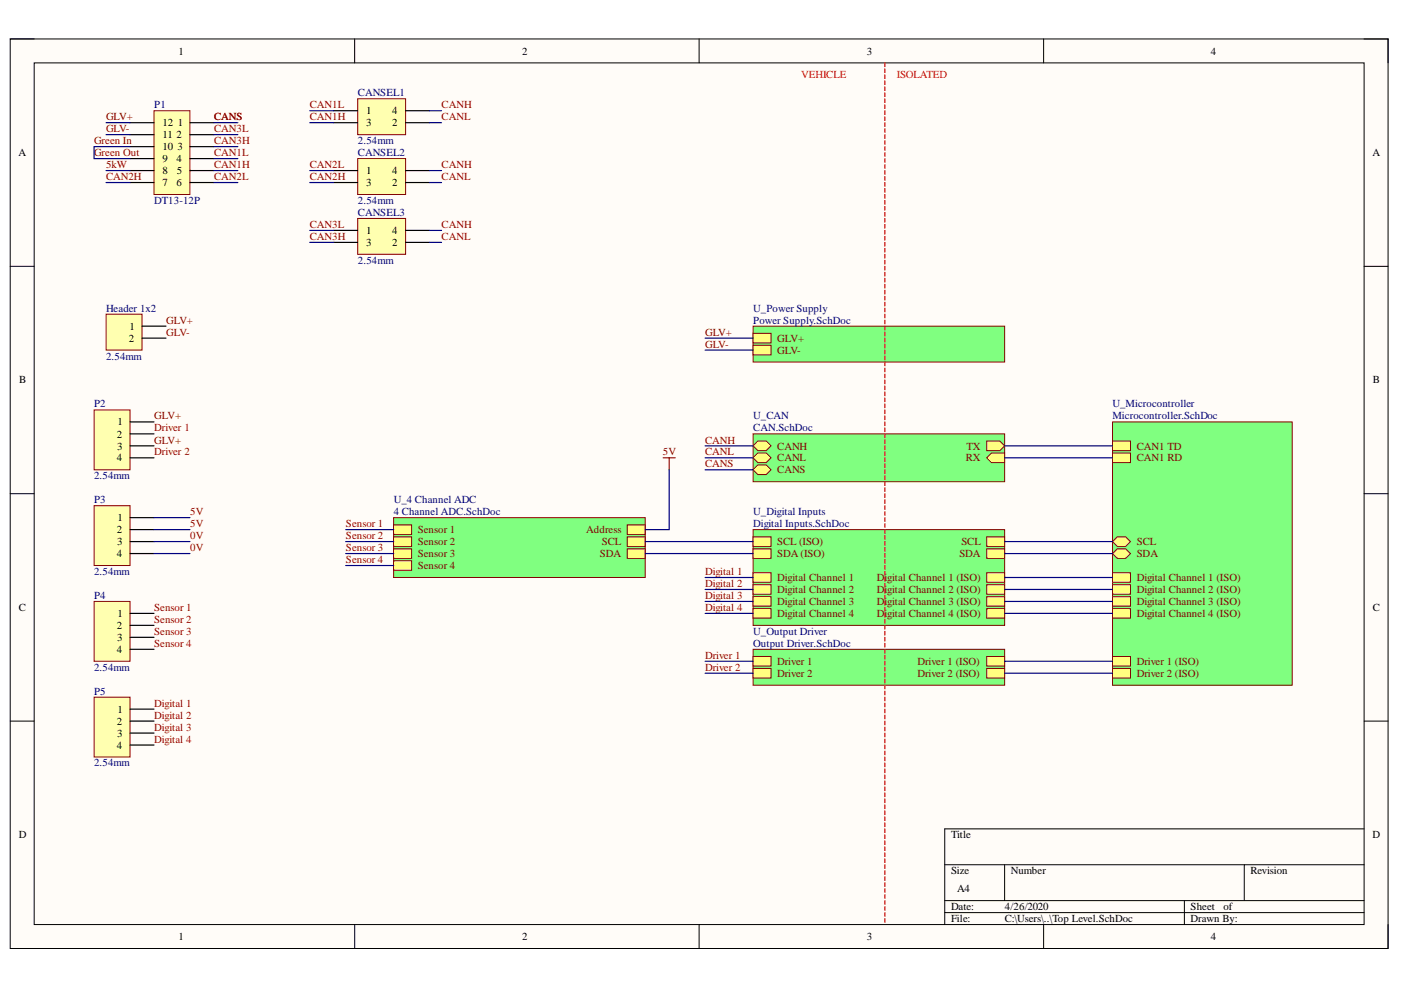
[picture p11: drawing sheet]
<svg xmlns="http://www.w3.org/2000/svg" width="297mm" height="210mm" viewBox="0 0 297 210" stroke-linecap="round" stroke-linejoin="round" font-family="sans-serif">
<path d="M2.2 8.3h292.1v192.8h-292.1z" fill-rule="evenodd" fill="#fffcf8"/>
<path d="M2.2 8.3h292.1v192.8h-292.1z" fill="none" stroke="#000" stroke-width=".21"/>
<path d="M7.2 13.3h282v182.7h-282z" fill-rule="evenodd" fill="#fffcf8"/>
<g fill="none" stroke="#000" stroke-width=".21">
<path d="M2.2 8.3h5M7.2 13.3h282v182.7h-282zM75.2 8.3v5M148.2 8.3v5M221.3 8.3v5M289.2 8.3h5.1v5M2.2 56.5h5M289.2 56.5h5.1M2.2 104.7h5M289.2 104.7h5.1M2.2 152.9h5M289.2 152.9h5.1"/>
<path d="M289.2 175.7h-88.9v20.3M75.2 196v5.1M148.2 196v5.1M200.3 183.3h88.9M200.3 191h88.9M200.3 193.5h88.9M213 183.3v7.7M221.3 196v5.1M251.1 191v5M263.8 183.3v7.7M294.3 196v5.1"/>
</g>
<path d="M83.5 109.8h53.3v12.6h-53.3z" fill-rule="evenodd" fill="#80ff80"/>
<path d="M83.5 109.8h53.3v12.6h-53.3z" fill="none" stroke="#800000" stroke-width=".21"/>
<path d="M133 111.3h3.8v2h-3.8z" fill-rule="evenodd" fill="#ffff80"/>
<path d="M133 111.3h3.8v2h-3.8z" fill="none" stroke="#800000" stroke-width=".21"/>
<path d="M133 113.8h3.8v2h-3.8z" fill-rule="evenodd" fill="#ffff80"/>
<path d="M133 113.8h3.8v2h-3.8z" fill="none" stroke="#800000" stroke-width=".21"/>
<path d="M133 116.4h3.8v2h-3.8z" fill-rule="evenodd" fill="#ffff80"/>
<path d="M133 116.4h3.8v2h-3.8z" fill="none" stroke="#800000" stroke-width=".21"/>
<path d="M83.5 111.3h3.8v2h-3.8z" fill-rule="evenodd" fill="#ffff80"/>
<path d="M83.5 111.3h3.8v2h-3.8z" fill="none" stroke="#800000" stroke-width=".21"/>
<path d="M83.5 113.8h3.8v2h-3.8z" fill-rule="evenodd" fill="#ffff80"/>
<path d="M83.5 113.8h3.8v2h-3.8z" fill="none" stroke="#800000" stroke-width=".21"/>
<path d="M83.5 116.4h3.8v2h-3.8z" fill-rule="evenodd" fill="#ffff80"/>
<path d="M83.5 116.4h3.8v2h-3.8z" fill="none" stroke="#800000" stroke-width=".21"/>
<path d="M83.5 118.9h3.8v2h-3.8z" fill-rule="evenodd" fill="#ffff80"/>
<path d="M83.5 118.9h3.8v2h-3.8z" fill="none" stroke="#800000" stroke-width=".21"/>
<path d="M159.7 92h53.3v10.1h-53.3z" fill-rule="evenodd" fill="#80ff80"/>
<path d="M159.7 92h53.3v10.1h-53.3z" fill="none" stroke="#800000" stroke-width=".21"/>
<path d="M160.7 98.6h1.8l1 1-1 1h-1.8l-1-1z" fill-rule="evenodd" fill="#ffff80"/>
<path d="M160.7 98.6h1.8l1 1-1 1h-1.8l-1-1z" fill="none" stroke="#800000" stroke-width=".21"/>
<path d="M209.2 97.1l1-1h2.8v2h-2.8z" fill-rule="evenodd" fill="#ffff80"/>
<path d="M209.2 97.1l1-1h2.8v2h-2.8z" fill="none" stroke="#800000" stroke-width=".21"/>
<path d="M160.7 96.1h1.8l1 1-1 1h-1.8l-1-1z" fill-rule="evenodd" fill="#ffff80"/>
<path d="M160.7 96.1h1.8l1 1-1 1h-1.8l-1-1z" fill="none" stroke="#800000" stroke-width=".21"/>
<path d="M160.7 93.5h1.8l1 1-1 1h-1.8l-1-1z" fill-rule="evenodd" fill="#ffff80"/>
<path d="M160.7 93.5h1.8l1 1-1 1h-1.8l-1-1z" fill="none" stroke="#800000" stroke-width=".21"/>
<path d="M209.2 93.5h2.8l1 1-1 1h-2.8z" fill-rule="evenodd" fill="#ffff80"/>
<path d="M209.2 93.5h2.8l1 1-1 1h-2.8z" fill="none" stroke="#800000" stroke-width=".21"/>
<path d="M159.7 137.7h53.3v7.6h-53.3z" fill-rule="evenodd" fill="#80ff80"/>
<path d="M159.7 137.7h53.3v7.6h-53.3z" fill="none" stroke="#800000" stroke-width=".21"/>
<path d="M159.7 139.2h3.8v2h-3.8z" fill-rule="evenodd" fill="#ffff80"/>
<path d="M159.7 139.2h3.8v2h-3.8z" fill="none" stroke="#800000" stroke-width=".21"/>
<path d="M159.7 141.7h3.8v2.1h-3.8z" fill-rule="evenodd" fill="#ffff80"/>
<path d="M159.7 141.7h3.8v2.1h-3.8z" fill="none" stroke="#800000" stroke-width=".21"/>
<path d="M209.2 139.2h3.8v2h-3.8z" fill-rule="evenodd" fill="#ffff80"/>
<path d="M209.2 139.2h3.8v2h-3.8z" fill="none" stroke="#800000" stroke-width=".21"/>
<path d="M209.2 141.7h3.8v2.1h-3.8z" fill-rule="evenodd" fill="#ffff80"/>
<path d="M209.2 141.7h3.8v2.1h-3.8z" fill="none" stroke="#800000" stroke-width=".21"/>
<path d="M159.7 69.2h53.3v7.6h-53.3z" fill-rule="evenodd" fill="#80ff80"/>
<path d="M159.7 69.2h53.3v7.6h-53.3z" fill="none" stroke="#800000" stroke-width=".21"/>
<path d="M159.7 70.7h3.8v2h-3.8z" fill-rule="evenodd" fill="#ffff80"/>
<path d="M159.7 70.7h3.8v2h-3.8z" fill="none" stroke="#800000" stroke-width=".21"/>
<path d="M159.7 73.2h3.8v2h-3.8z" fill-rule="evenodd" fill="#ffff80"/>
<path d="M159.7 73.2h3.8v2h-3.8z" fill="none" stroke="#800000" stroke-width=".21"/>
<path d="M235.9 89.5h38.1v55.8h-38.1z" fill-rule="evenodd" fill="#80ff80"/>
<path d="M235.9 89.5h38.1v55.8h-38.1z" fill="none" stroke="#800000" stroke-width=".21"/>
<path d="M235.9 96.1h3.8v2h-3.8z" fill-rule="evenodd" fill="#ffff80"/>
<path d="M235.9 96.1h3.8v2h-3.8z" fill="none" stroke="#800000" stroke-width=".21"/>
<path d="M235.9 93.5h3.8v2h-3.8z" fill-rule="evenodd" fill="#ffff80"/>
<path d="M235.9 93.5h3.8v2h-3.8z" fill="none" stroke="#800000" stroke-width=".21"/>
<path d="M235.9 117.4l1-1h1.8l1 1-1 1h-1.8z" fill-rule="evenodd" fill="#ffff80"/>
<path d="M235.9 117.4l1-1h1.8l1 1-1 1h-1.8z" fill="none" stroke="#800000" stroke-width=".21"/>
<path d="M235.9 114.8l1-1h1.8l1 1-1 1.1h-1.8z" fill-rule="evenodd" fill="#ffff80"/>
<path d="M235.9 114.8l1-1h1.8l1 1-1 1.1h-1.8z" fill="none" stroke="#800000" stroke-width=".21"/>
<path d="M235.9 139.2h3.8v2h-3.8z" fill-rule="evenodd" fill="#ffff80"/>
<path d="M235.9 139.2h3.8v2h-3.8z" fill="none" stroke="#800000" stroke-width=".21"/>
<path d="M235.9 141.7h3.8v2.1h-3.8z" fill-rule="evenodd" fill="#ffff80"/>
<path d="M235.9 141.7h3.8v2.1h-3.8z" fill="none" stroke="#800000" stroke-width=".21"/>
<path d="M235.9 121.4h3.8v2.1h-3.8z" fill-rule="evenodd" fill="#ffff80"/>
<path d="M235.9 121.4h3.8v2.1h-3.8z" fill="none" stroke="#800000" stroke-width=".21"/>
<path d="M235.9 124h3.8v2h-3.8z" fill-rule="evenodd" fill="#ffff80"/>
<path d="M235.9 124h3.8v2h-3.8z" fill="none" stroke="#800000" stroke-width=".21"/>
<path d="M235.9 126.5h3.8v2h-3.8z" fill-rule="evenodd" fill="#ffff80"/>
<path d="M235.9 126.5h3.8v2h-3.8z" fill="none" stroke="#800000" stroke-width=".21"/>
<path d="M235.9 129h3.8v2.1h-3.8z" fill-rule="evenodd" fill="#ffff80"/>
<path d="M235.9 129h3.8v2.1h-3.8z" fill="none" stroke="#800000" stroke-width=".21"/>
<path d="M159.7 112.3h53.3v20.3h-53.3z" fill-rule="evenodd" fill="#80ff80"/>
<path d="M159.7 112.3h53.3v20.3h-53.3z" fill="none" stroke="#800000" stroke-width=".21"/>
<path d="M159.7 121.4h3.8v2.1h-3.8z" fill-rule="evenodd" fill="#ffff80"/>
<path d="M159.7 121.4h3.8v2.1h-3.8z" fill="none" stroke="#800000" stroke-width=".21"/>
<path d="M159.7 124h3.8v2h-3.8z" fill-rule="evenodd" fill="#ffff80"/>
<path d="M159.7 124h3.8v2h-3.8z" fill="none" stroke="#800000" stroke-width=".21"/>
<path d="M159.7 126.5h3.8v2h-3.8z" fill-rule="evenodd" fill="#ffff80"/>
<path d="M159.7 126.5h3.8v2h-3.8z" fill="none" stroke="#800000" stroke-width=".21"/>
<path d="M159.7 129h3.8v2.1h-3.8z" fill-rule="evenodd" fill="#ffff80"/>
<path d="M159.7 129h3.8v2.1h-3.8z" fill="none" stroke="#800000" stroke-width=".21"/>
<path d="M209.2 121.4h3.8v2.1h-3.8z" fill-rule="evenodd" fill="#ffff80"/>
<path d="M209.2 121.4h3.8v2.1h-3.8z" fill="none" stroke="#800000" stroke-width=".21"/>
<path d="M209.2 124h3.8v2h-3.8z" fill-rule="evenodd" fill="#ffff80"/>
<path d="M209.2 124h3.8v2h-3.8z" fill="none" stroke="#800000" stroke-width=".21"/>
<path d="M209.2 126.5h3.8v2h-3.8z" fill-rule="evenodd" fill="#ffff80"/>
<path d="M209.2 126.5h3.8v2h-3.8z" fill="none" stroke="#800000" stroke-width=".21"/>
<path d="M209.2 129h3.8v2.1h-3.8z" fill-rule="evenodd" fill="#ffff80"/>
<path d="M209.2 129h3.8v2.1h-3.8z" fill="none" stroke="#800000" stroke-width=".21"/>
<path d="M159.7 113.8h3.8v2h-3.8z" fill-rule="evenodd" fill="#ffff80"/>
<path d="M159.7 113.8h3.8v2h-3.8z" fill="none" stroke="#800000" stroke-width=".21"/>
<path d="M159.7 116.4h3.8v2h-3.8z" fill-rule="evenodd" fill="#ffff80"/>
<path d="M159.7 116.4h3.8v2h-3.8z" fill="none" stroke="#800000" stroke-width=".21"/>
<path d="M209.2 113.8h3.8v2.1h-3.8z" fill-rule="evenodd" fill="#ffff80"/>
<path d="M209.2 113.8h3.8v2.1h-3.8z" fill="none" stroke="#800000" stroke-width=".21"/>
<path d="M209.2 116.4h3.8v2h-3.8z" fill-rule="evenodd" fill="#ffff80"/>
<path d="M209.2 116.4h3.8v2h-3.8z" fill="none" stroke="#800000" stroke-width=".21"/>
<path d="M140.6 97.1h2.6M141.9 97.1v2.5" fill="none" stroke="#800000" stroke-width=".25"/>
<g fill="none" stroke="#f00" stroke-width=".25">
<path d="M187.6 13.3v.8M187.6 14.6v.8M187.6 15.9v.8M187.6 17.1v.8M187.6 18.4v.8M187.6 19.7v.8M187.6 20.9v.8M187.6 22.2v.8M187.6 23.5v.8M187.6 24.8v.7M187.6 26v.8M187.6 27.3v.8"/>
<path d="M187.6 28.6v.8M187.6 29.8v.8M187.6 31.1v.8M187.6 32.4v.8M187.6 33.6v.8M187.6 34.9v.8M187.6 36.2v.8M187.6 37.4v.8M187.6 38.7v.8M187.6 40v.8M187.6 41.2v.8M187.6 42.5v.8"/>
<path d="M187.6 43.8v.8M187.6 45v.8M187.6 46.3v.8M187.6 47.6v.8M187.6 48.9v.7M187.6 50.1v.8M187.6 51.4v.8M187.6 52.7v.8M187.6 53.9v.8M187.6 55.2v.8M187.6 56.5v.8M187.6 57.7v.8"/>
<path d="M187.6 59v.8M187.6 60.3v.8M187.6 61.5v.8M187.6 62.8v.8M187.6 64.1v.8M187.6 65.3v.8M187.6 66.6v.8M187.6 67.9v.8M187.6 69.2v.7M187.6 70.4v.8M187.6 71.7v.8M187.6 73v.8"/>
<path d="M187.6 74.2v.8M187.6 75.5v.8M187.6 76.8v.8M187.6 78v.8M187.6 79.3v.8M187.6 80.6v.8M187.6 81.8v.8M187.6 83.1v.8M187.6 84.4v.8M187.6 85.7v.7M187.6 86.9v.8M187.6 88.2v.8"/>
<path d="M187.6 89.5v.8M187.6 90.7v.8M187.6 92v.8M187.6 93.3v.8M187.6 94.5v.8M187.6 95.8v.8M187.6 97.1v.8M187.6 98.3v.8M187.6 99.6v.8M187.6 100.9v.8M187.6 102.1v.8M187.6 103.4v.8"/>
<path d="M187.6 104.7v.8M187.6 106v.7M187.6 107.2v.8M187.6 108.5v.8M187.6 109.8v.8M187.6 111v.8M187.6 112.3v.8M187.6 113.6v.8M187.6 114.8v.8M187.6 116.1v.8M187.6 117.4v.8M187.6 118.6v.8"/>
<path d="M187.6 119.9v.8M187.6 121.2v.8M187.6 122.4v.8M187.6 123.7v.8M187.6 125v.8M187.6 126.2v.8M187.6 127.5v.8M187.6 128.8v.8M187.6 130.1v.7M187.6 131.3v.8M187.6 132.6v.8M187.6 133.9v.8"/>
<path d="M187.6 135.1v.8M187.6 136.4v.8M187.6 137.7v.8M187.6 138.9v.8M187.6 140.2v.8M187.6 141.5v.8M187.6 142.7v.8M187.6 144v.8M187.6 145.3v.8M187.6 146.5v.8M187.6 147.8v.8M187.6 149.1v.8"/>
<path d="M187.6 150.4v.7M187.6 151.6v.8M187.6 152.9v.8M187.6 154.2v.8M187.6 155.4v.8M187.6 156.7v.8M187.6 158v.8M187.6 159.2v.8M187.6 160.5v.8M187.6 161.8v.8M187.6 163v.8M187.6 164.3v.8"/>
<path d="M187.6 165.6v.8M187.6 166.9v.7M187.6 168.1v.8M187.6 169.4v.8M187.6 170.7v.8M187.6 171.9v.8M187.6 173.2v.8M187.6 174.5v.8M187.6 175.7v.8M187.6 177v.8M187.6 178.3v.8M187.6 179.5v.8"/>
<path d="M187.6 180.8v.8M187.6 182.1v.8M187.6 183.3v.8M187.6 184.6v.8M187.6 185.9v.8M187.6 187.2v.7M187.6 188.4v.8M187.6 189.7v.8M187.6 191v.8M187.6 192.2v.8M187.6 193.5v.8M187.6 194.8v.8"/>
</g>
<path d="M19.9 86.9h7.7v12.7h-7.7z" fill-rule="evenodd" fill="#ffffb0"/>
<path d="M19.9 86.9h7.7v12.7h-7.7z" fill="none" stroke="#800000" stroke-width=".21"/>
<path d="M27.6 89.5h5.1M27.6 92h5.1M27.6 94.5h5.1M27.6 97.1h5.1" fill="none" stroke="#000" stroke-width=".25"/>
<path d="M19.9 107.2h7.7v12.7h-7.7z" fill-rule="evenodd" fill="#ffffb0"/>
<path d="M19.9 107.2h7.7v12.7h-7.7z" fill="none" stroke="#800000" stroke-width=".21"/>
<path d="M27.6 109.8h5.1M27.6 112.3h5.1M27.6 114.8h5.1M27.6 117.4h5.1" fill="none" stroke="#000" stroke-width=".25"/>
<path d="M22.5 66.6h7.6v7.6h-7.6z" fill-rule="evenodd" fill="#ffffb0"/>
<path d="M22.5 66.6h7.6v7.6h-7.6z" fill="none" stroke="#800000" stroke-width=".21"/>
<path d="M30.1 69.2h5.1M30.1 71.7h5.1" fill="none" stroke="#000" stroke-width=".25"/>
<path d="M19.9 127.5h7.7v12.7h-7.7z" fill-rule="evenodd" fill="#ffffb0"/>
<path d="M19.9 127.5h7.7v12.7h-7.7z" fill="none" stroke="#800000" stroke-width=".21"/>
<path d="M27.6 130.1h5.1M27.6 132.6h5.1M27.6 135.1h5.1M27.6 137.7h5.1" fill="none" stroke="#000" stroke-width=".25"/>
<path d="M19.9 147.8h7.7v12.7h-7.7z" fill-rule="evenodd" fill="#ffffb0"/>
<path d="M19.9 147.8h7.7v12.7h-7.7z" fill="none" stroke="#800000" stroke-width=".21"/>
<path d="M27.6 150.4h5.1M27.6 152.9h5.1M27.6 155.4h5.1M27.6 158h5.1" fill="none" stroke="#000" stroke-width=".25"/>
<path d="M75.8 33.6h10.2v7.6h-10.2z" fill-rule="evenodd" fill="#ffffb0"/>
<path d="M75.8 33.6h10.2v7.6h-10.2z" fill="none" stroke="#800000" stroke-width=".21"/>
<path d="M70.8 36.2h5M70.8 38.7h5M86 36.2h5.1M86 38.7h5.1" fill="none" stroke="#000" stroke-width=".25"/>
<path d="M75.8 20.9h10.2v7.7h-10.2z" fill-rule="evenodd" fill="#ffffb0"/>
<path d="M75.8 20.9h10.2v7.7h-10.2z" fill="none" stroke="#800000" stroke-width=".21"/>
<path d="M70.8 23.5h5M70.8 26h5M86 23.5h5.1M86 26h5.1" fill="none" stroke="#000" stroke-width=".25"/>
<path d="M75.8 46.3h10.2v7.6h-10.2z" fill-rule="evenodd" fill="#ffffb0"/>
<path d="M75.8 46.3h10.2v7.6h-10.2z" fill="none" stroke="#800000" stroke-width=".21"/>
<path d="M70.8 48.9h5M70.8 51.4h5M86 48.9h5.1M86 51.4h5.1" fill="none" stroke="#000" stroke-width=".25"/>
<path d="M32.7 23.5h7.6v17.7h-7.6z" fill-rule="evenodd" fill="#ffffb0"/>
<path d="M32.7 23.5h7.6v17.7h-7.6z" fill="none" stroke="#800000" stroke-width=".21"/>
<path d="M27.6 38.7h5.1M27.6 36.2h5.1M27.6 33.6h5.1M27.6 26h5.1M27.6 28.6h5.1M27.6 31.1h5.1M40.3 38.7h5M40.3 36.2h5M40.3 33.6h5M40.3 26h5M40.3 28.6h5M40.3 31.1h5" fill="none" stroke="#000" stroke-width=".25"/>
<g fill="none" stroke="#000080" stroke-width=".25">
<path d="M22.5 38.7h5.1M22.5 36.2h5.1M22.5 28.6h5.1M22.5 26h5.1M27.6 31.1h-7.7v2.5h7.7M45.3 38.7h5.1M45.3 36.2h5.1M45.3 28.6h5.1M45.3 26h5.1M45.3 33.6h5.1M45.3 31.1h5.1M65.7 38.7h5.1"/>
<path d="M65.7 36.2h5.1M65.7 26h5.1M65.7 23.5h5.1M91.1 38.7h2.5M91.1 36.2h2.5M91.1 26h2.5M91.1 23.5h2.5M65.7 51.4h5.1M65.7 48.9h5.1M91.1 51.4h2.5M91.1 48.9h2.5M149.5 74.2h10.2"/>
<path d="M149.5 71.7h10.2M141.9 99.6v12.7h-5.1M149.5 99.6h10.2M149.5 97.1h10.2M149.5 94.5h10.2M213 97.1h22.9M213 94.5h22.9M32.7 109.8h7.6M32.7 117.4h7.6M32.7 114.8h7.6M32.7 112.3h7.6M73.3 117.4h10.2"/>
<path d="M73.3 114.8h10.2M73.3 112.3h10.2M73.3 119.9h10.2M136.8 117.4h22.9M136.8 114.8h22.9M213 117.4h22.9M213 114.8h22.9M149.5 130.1h10.2M149.5 127.5h10.2M149.5 125h10.2M149.5 122.4h10.2M213 130.1h22.9"/>
<path d="M213 127.5h22.9M213 125h22.9M213 122.4h22.9M149.5 142.7h10.2M149.5 140.2h10.2M213 142.7h22.9M213 140.2h22.9"/>
</g>
<g font-size="2.3">
<text x="37.9" y="11.6">1</text>
<text x="110.7" y="11.6">2</text>
<text x="183.8" y="11.6">3</text>
<text x="256.7" y="11.6">4</text>
<text x="34.5" y="29.3">11</text>
<text x="34.5" y="26.8">12</text>
<text x="37.4" y="29.3">2</text>
<text x="37.7" y="26.8">1</text>
<text x="77.7" y="24.2">1</text>
<text x="77.7" y="26.8">3</text>
<text x="83.2" y="24.2">4</text>
<text x="83.2" y="26.8">2</text>
<text x="3.9" y="33.1">A</text>
<text x="34.5" y="34.4">9</text>
<text x="34.5" y="31.8">10</text>
<text x="37.4" y="34.4">4</text>
<text x="37.6" y="31.8">3</text>
<text x="291" y="33.1">A</text>
<text x="34.5" y="39.4">7</text>
<text x="34.5" y="36.9">8</text>
<text x="37.4" y="39.4">6</text>
<text x="37.5" y="36.9">5</text>
<text x="77.7" y="36.9">1</text>
<text x="77.7" y="39.4">3</text>
<text x="83.2" y="36.9">4</text>
<text x="83.2" y="39.4">2</text>
<text x="77.7" y="49.6">1</text>
<text x="77.7" y="52.2">3</text>
<text x="83.2" y="49.6">4</text>
<text x="83.2" y="52.2">2</text>
<text x="27.5" y="69.9">1</text>
<text x="27.3" y="72.4">2</text>
<text x="4.1" y="81.3">B</text>
<text x="291" y="81.3">B</text>
<text x="24.8" y="92.8">2</text>
<text x="24.8" y="95.3">3</text>
<text x="24.9" y="90.2">1</text>
<text x="24.8" y="97.8">4</text>
<text x="24.8" y="113">2</text>
<text x="24.9" y="110.5">1</text>
<text x="24.8" y="118.1">4</text>
<text x="24.8" y="115.6">3</text>
<text x="4" y="129.5">C</text>
<text x="24.9" y="130.8">1</text>
<text x="291" y="129.5">C</text>
<text x="24.8" y="133.3">2</text>
<text x="24.8" y="135.9">3</text>
<text x="24.8" y="138.4">4</text>
<text x="24.8" y="153.6">2</text>
<text x="24.9" y="151.1">1</text>
<text x="24.8" y="158.7">4</text>
<text x="24.8" y="156.2">3</text>
<text x="4" y="177.7">D</text>
<text x="201.6" y="177.7">Title</text>
<text x="291" y="177.7">D</text>
<text x="201.6" y="185.4">Size</text>
<text x="214.3" y="185.4">Number</text>
<text x="265.1" y="185.4">Revision</text>
<text x="202.9" y="189.2">A4</text>
<text x="201.6" y="193">Date:</text>
<text x="201.6" y="195.5">File:</text>
<text x="213" y="193">4/26/2020</text>
<text x="213" y="195.5">C:\Users\..\Top Level.SchDoc</text>
<text x="252.4" y="193">Sheet</text>
<text x="252.4" y="195.5">Drawn By:</text>
<text x="259.4" y="193">of</text>
<text x="37.9" y="199.3">1</text>
<text x="110.7" y="199.3">2</text>
<text x="183.8" y="199.3">3</text>
<text x="256.7" y="199.3">4</text>
</g>
<g font-size="2.3" fill="#f00">
<text x="169.9" y="16.6">VEHICLE</text>
<text x="190.1" y="16.6">ISOLATED</text>
</g>
<g font-size="2.3" fill="#000080">
<text x="32.7" y="23">P1</text>
<text x="75.9" y="20.4">CANSEL1</text>
<text x="75.9" y="33.1">CANSEL2</text>
<text x="75.9" y="30.6">2.54mm</text>
<text x="32.7" y="43.2">DT13-12P</text>
<text x="75.9" y="43.2">2.54mm</text>
<text x="75.9" y="45.8">CANSEL3</text>
<text x="75.9" y="56">2.54mm</text>
<text x="22.5" y="66.1">Header 1x2</text>
<text x="159.7" y="66.1">U_Power Supply</text>
<text x="159.7" y="68.6">Power Supply.SchDoc</text>
<text x="22.5" y="76.2">2.54mm</text>
<text x="19.9" y="86.4">P2</text>
<text x="159.7" y="88.9">U_CAN</text>
<text x="235.9" y="86.4">U_Microcontroller</text>
<text x="235.9" y="88.9">Microcontroller.SchDoc</text>
<text x="159.7" y="91.4">CAN.SchDoc</text>
<text x="19.9" y="101.6">2.54mm</text>
<text x="19.9" y="106.7">P3</text>
<text x="83.5" y="106.7">U_4 Channel ADC</text>
<text x="83.5" y="109.2">4 Channel ADC.SchDoc</text>
<text x="159.7" y="109.2">U_Digital Inputs</text>
<text x="159.7" y="111.8">Digital Inputs.SchDoc</text>
<text x="19.9" y="121.9">2.54mm</text>
<text x="19.9" y="127">P4</text>
<text x="159.7" y="134.6">U_Output Driver</text>
<text x="159.7" y="137.2">Output Driver.SchDoc</text>
<text x="19.9" y="142.2">2.54mm</text>
<text x="19.9" y="147.3">P5</text>
<text x="19.9" y="162.5">2.54mm</text>
</g>
<g font-size="2.3" fill="#900">
<text x="65.7" y="23">CAN1L</text>
<text x="93.6" y="23">CANH</text>
<text x="22.5" y="28">GLV-</text>
<text x="45.4" y="28">CAN3L</text>
<text x="45.4" y="25.5">CANS</text>
<text x="65.7" y="25.5">CAN1H</text>
<text x="93.6" y="25.5">CANL</text>
<text x="19.9" y="30.6">Green In</text>
<text x="19.9" y="33.1">Green Out</text>
<text x="22.5" y="35.6">5kW</text>
<text x="45.4" y="35.6">CAN1H</text>
<text x="45.4" y="33.1">CAN1L</text>
<text x="45.4" y="30.6">CAN3H</text>
<text x="65.7" y="35.6">CAN2L</text>
<text x="93.6" y="35.6">CANH</text>
<text x="22.5" y="38.2">CAN2H</text>
<text x="45.4" y="38.2">CAN2L</text>
<text x="65.7" y="38.2">CAN2H</text>
<text x="93.6" y="38.2">CANL</text>
<text x="65.7" y="48.3">CAN3L</text>
<text x="65.7" y="50.9">CAN3H</text>
<text x="93.6" y="48.3">CANH</text>
<text x="93.6" y="50.9">CANL</text>
<text x="35.2" y="71.2">GLV-</text>
<text x="149.5" y="73.7">GLV-</text>
<text x="32.7" y="91.4">Driver 1</text>
<text x="149.5" y="94">CANH</text>
<text x="32.7" y="96.6">Driver 2</text>
<text x="149.5" y="99.1">CANS</text>
<text x="149.5" y="96.6">CANL</text>
<text x="40.3" y="109.2">5V</text>
<text x="40.3" y="111.8">5V</text>
<text x="73.4" y="111.8">Sensor 1</text>
<text x="40.3" y="114.3">0V</text>
<text x="40.3" y="116.8">0V</text>
<text x="73.4" y="114.3">Sensor 2</text>
<text x="73.4" y="116.8">Sensor 3</text>
<text x="73.4" y="119.4">Sensor 4</text>
<text x="149.5" y="121.9">Digital 1</text>
<text x="149.5" y="124.4">Digital 2</text>
<text x="32.7" y="129.5">Sensor 1</text>
<text x="149.5" y="127">Digital 3</text>
<text x="149.5" y="129.5">Digital 4</text>
<text x="32.7" y="132">Sensor 2</text>
<text x="32.7" y="134.6">Sensor 3</text>
<text x="32.7" y="137.2">Sensor 4</text>
<text x="149.5" y="139.7">Driver 1</text>
<text x="149.5" y="142.2">Driver 2</text>
<text x="32.7" y="149.8">Digital 1</text>
<text x="32.7" y="152.4">Digital 2</text>
<text x="32.7" y="154.9">Digital 3</text>
<text x="32.7" y="157.4">Digital 4</text>
</g>
<g font-size="2.3" fill="#800000">
<text x="22.5" y="25.5">GLV+</text>
<text x="35.2" y="68.6">GLV+</text>
<text x="149.5" y="71.2">GLV+</text>
<text x="164.8" y="72.4">GLV+</text>
<text x="164.8" y="75">GLV-</text>
<text x="32.7" y="88.9">GLV+</text>
<text x="32.7" y="94">GLV+</text>
<text x="164.8" y="95.3">CANH</text>
<text x="204.9" y="95.3">TX</text>
<text x="241" y="95.3">CAN1 TD</text>
<text x="140.5" y="96.6">5V</text>
<text x="164.8" y="100.4">CANS</text>
<text x="164.8" y="97.8">CANL</text>
<text x="204.8" y="97.8">RX</text>
<text x="241" y="97.8">CAN1 RD</text>
<text x="88.6" y="113">Sensor 1</text>
<text x="124.3" y="113">Address</text>
<text x="88.6" y="115.6">Sensor 2</text>
<text x="88.6" y="118.1">Sensor 3</text>
<text x="127.2" y="118.1">SDA</text>
<text x="127.6" y="115.6">SCL</text>
<text x="164.8" y="115.6">SCL (ISO)</text>
<text x="164.8" y="118.1">SDA (ISO)</text>
<text x="203.4" y="118.1">SDA</text>
<text x="203.8" y="115.6">SCL</text>
<text x="241" y="118.1">SDA</text>
<text x="241" y="115.6">SCL</text>
<text x="88.6" y="120.6">Sensor 4</text>
<text x="164.8" y="123.2">Digital Channel 1</text>
<text x="164.8" y="125.7">Digital Channel 2</text>
<text x="185.9" y="123.2">Digital Channel 1 (ISO)</text>
<text x="185.9" y="125.7">Digital Channel 2 (ISO)</text>
<text x="241" y="123.2">Digital Channel 1 (ISO)</text>
<text x="241" y="125.7">Digital Channel 2 (ISO)</text>
<text x="164.8" y="128.2">Digital Channel 3</text>
<text x="164.8" y="130.8">Digital Channel 4</text>
<text x="185.9" y="128.2">Digital Channel 3 (ISO)</text>
<text x="185.9" y="130.8">Digital Channel 4 (ISO)</text>
<text x="241" y="128.2">Digital Channel 3 (ISO)</text>
<text x="241" y="130.8">Digital Channel 4 (ISO)</text>
<text x="164.8" y="141">Driver 1</text>
<text x="164.8" y="143.5">Driver 2</text>
<text x="194.5" y="141">Driver 1 (ISO)</text>
<text x="194.5" y="143.5">Driver 2 (ISO)</text>
<text x="241" y="141">Driver 1 (ISO)</text>
<text x="241" y="143.5">Driver 2 (ISO)</text>
</g>
</svg>
